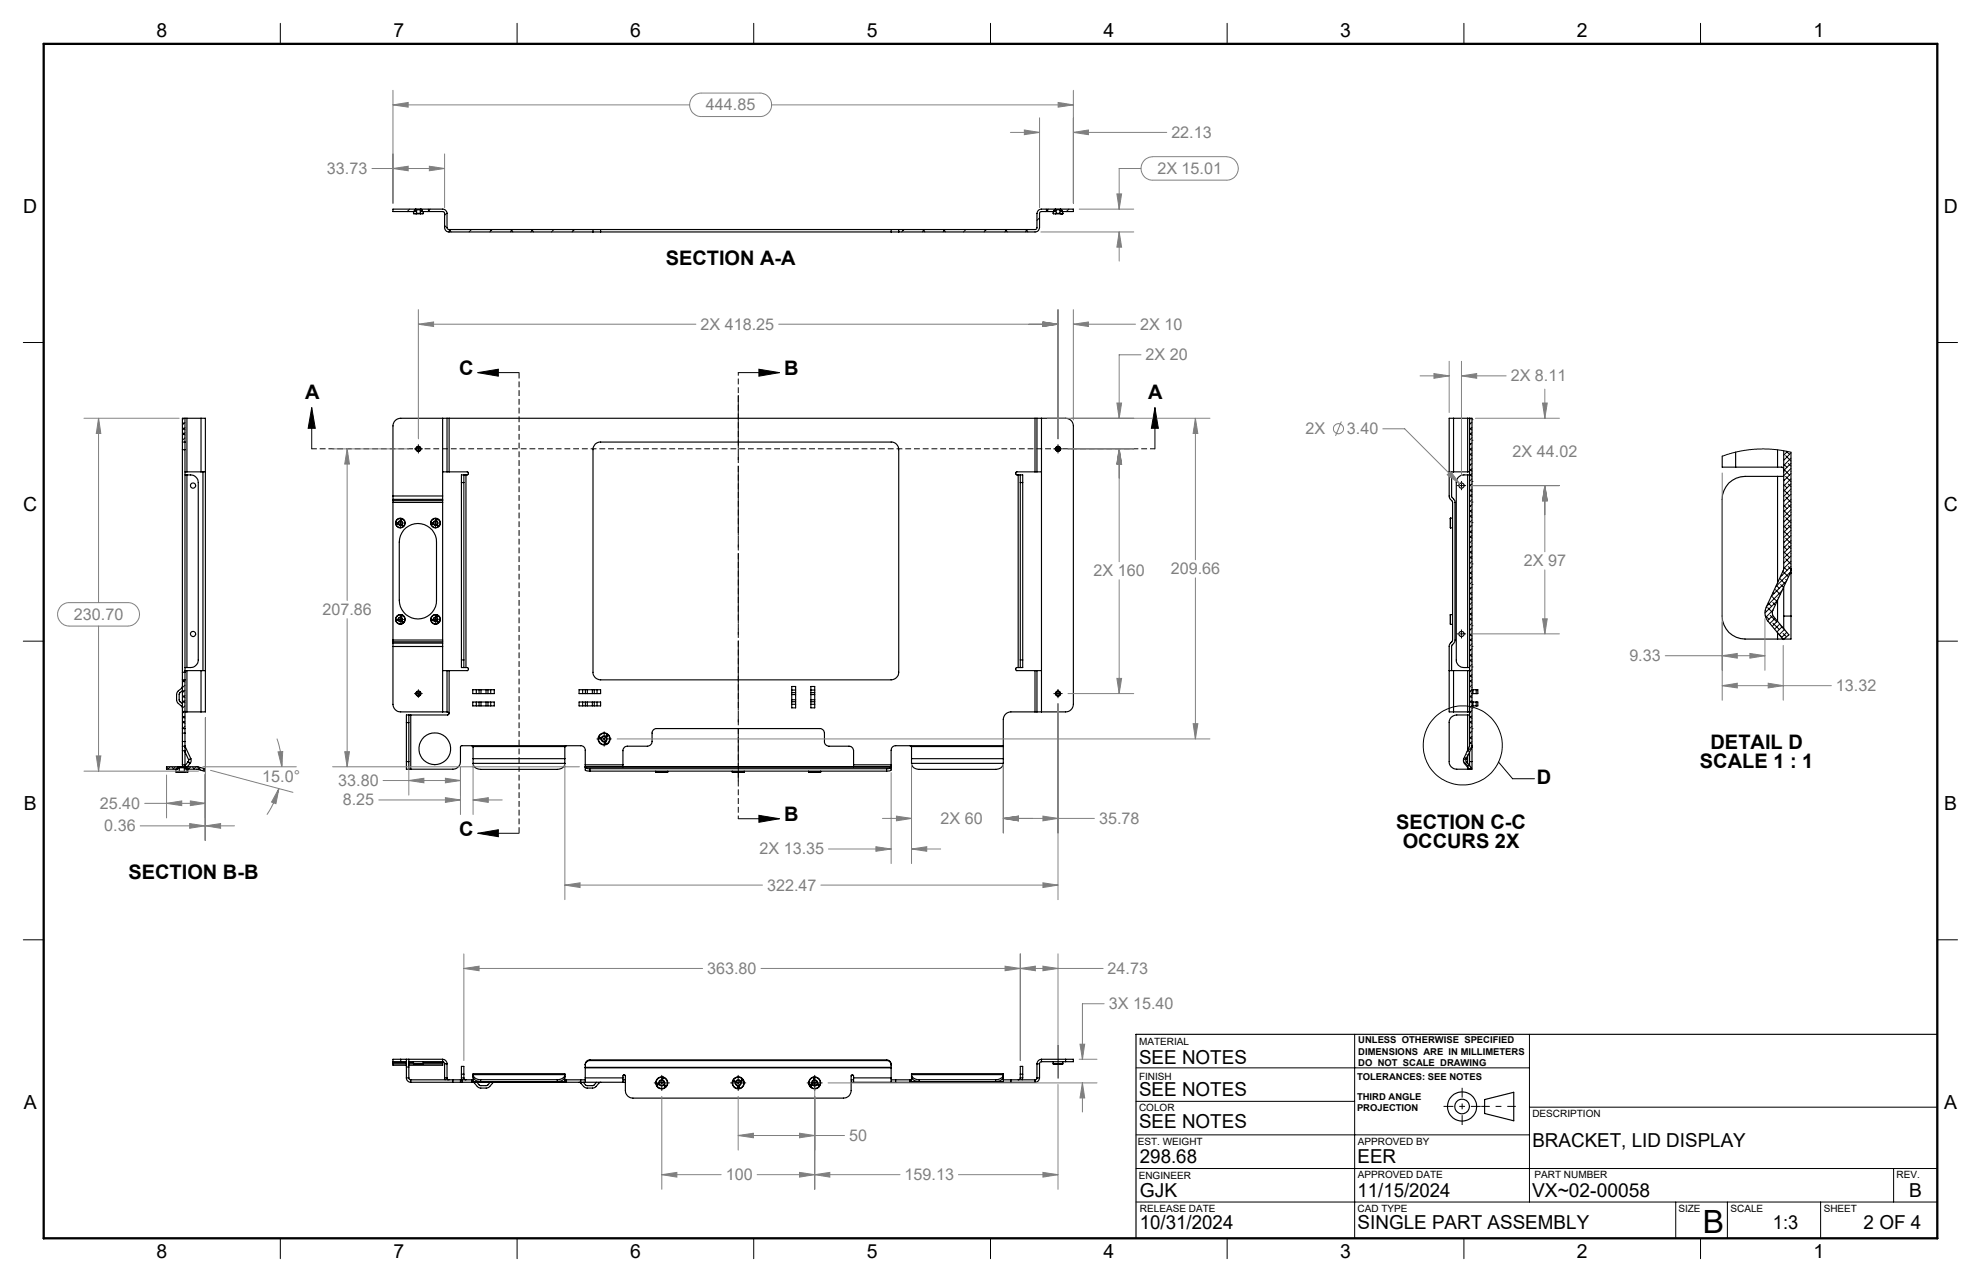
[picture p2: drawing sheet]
<svg xmlns="http://www.w3.org/2000/svg" width="432mm" height="279mm" viewBox="0 0 432 279" stroke-linecap="round" stroke-linejoin="round" font-family="sans-serif">
<g fill="none" stroke="#000" stroke-width=".25">
<path d="M85.7 45.6h4.9v.5h-4.9zM90.1 46.1l.1 .5h.5M90.6 45.6h1.2M90.7 46.6h1M90.7 45.6h1M90.7 45.6h-.2l-.2 .5M90.7 45.6l.1 .1M90.8 46.5h.8M90.8 45.7h.8M90.8 46.5l-.1 .1M90.8 45.7v.8M91.6 46.5l.1 .1"/>
<path d="M91.6 45.7v.8M91.7 45.6h.2l.2 .5M91.7 45.6l-.1 .1M91.8 45.6h4.7a.96 .96 0 0 1 .9 .9v3.2l.4 .3h31.5M91.8 45.6v.5l5 .1 .1 .3v3.1a.96 .96 0 0 0 1 1h31.4M92.3 46.1l-.1 .5h-.5M129.3 50h1.6M129.3 50.6h1.6M129.3 50v.6M130.9 50v.6M130.9 50.6h63.3M130.9 50h63.3"/>
<path d="M194.2 50.6h1.7M194.2 50h1.7M194.2 50v.6M195.9 50v.6M229.6 46.1v.5h.5M230 45.6v.5l-3.3 .1-.1 3.4a.96 .96 0 0 1-1 1h-29.7M230 45.6h-3a1.03 1.03 0 0 0-1 .9v3.3l-.3 .2h-29.8M230 45.6h1.2M230.1 46.6h1M230.1 45.6h1M230.1 45.6h-.2l-.2 .5M230.1 45.6l.1 .1"/>
<path d="M230.2 46.5h.8M230.2 45.7h.8M230.2 46.5l-.1 .1M230.2 45.7v.8M231 46.5l.1 .1M231 45.7v.8M231.1 45.6h.2l.2 .5M231.1 45.6l-.1 .1M231.2 45.6h2.8v.5h-2.8zM231.4 46.6h.1M231.5 46.6h.1M231.7 46.1l-.1 .5h-.5"/>
<path d="M39.8 96.3v1.7M39.8 96.3h.5M39.8 98v48.5M39.8 98h.5M40.3 96.3v1.7M40.3 91.2h.4M40.3 91.2h-.5v5.1M40.3 91.2v5.1M40.3 98v48.5M40.7 91.2h3.1M40.7 91.2v11.6M43.8 91.2h1v64h-1"/>
<path d="M43.8 91.2v11.6M96.5 91.2h-9.2a1.69 1.69 0 0 0-1.6 1.6v15.3M96.5 91.2h.9M96.5 91.2v16.9M97.4 91.2h.5M97.4 91.2v11.6M97.9 91.2h127.7M97.9 91.2v11.6M129.7 96.8l.9-.5h63.6a1.63 1.63 0 0 1 1.7 1.7v48.5a1.69 1.69 0 0 1-1.7 1.7h-63.3a1.63 1.63 0 0 1-1.6-1.7v-48.8zM225.6 91.2h.4M225.6 91.2v11.6M226 91.2h1"/>
<path d="M226 91.2v11.6M227 91.2h5.3a1.69 1.69 0 0 1 1.7 1.6v60.7a1.69 1.69 0 0 1-1.7 1.7h-5.3M227 91.2v64M316.8 91.2h-.9v17.1l.7 1.1v30.2l-.7 1.1v14.5h.9M316.8 91.2h3.1M316.8 91.2v11.6M319.9 91.2h.4M319.9 91.2v11.6M320.3 91.2v71.5l-1.3 2.9 .1 .7 1.2 1.4 .4-.4-1.1-1.3-.1-.4 1.4-3.1M320.3 91.2h.6v71.3M375.4 99.4v2.4h2.9M378.3 98.5v3.3"/>
<path d="M387.5 98v3.8M388.8 98.2v25.8l-3.8 8.3a2.88 2.88 0 0 0 .4 3.1l3.3 4 1.2-1-3.3-4a1.38 1.38 0 0 1-.2-1.4l3.8-8.2 .2-.9M390.4 98.6v25.3M40.3 103.5h.4M40.3 102.8h.4M40.7 103.5a1.88 1.88 0 0 1 2.5 1.7v38.6a1.86 1.86 0 0 1-2.5 1.7M40.7 102.8h3.1M40.7 103.5v42M43.8 102.8h1M44.2 102.8v43.4M85.7 108.1v.7M85.7 109.1v.4"/>
<path d="M85.7 109.5h10.8M85.7 108.8v.3M85.7 109.5v30M85.7 108.1h10.8M85.7 108.8h10.8M85.7 109.1h10.8M86.4 114.2l.2-.1zM86.5 114.1h.1M87.5 113.2v.1M87.5 113.3h.1M87.6 113.2l-.1 .1M87.6 114.5l.1-.1 .2 .2-.2 .1 .1-.1z"/>
<path d="M87.7 114.6h.1M87.8 114.5l-.1 .1M88 115.5a4.1 4.1 0 0 1 4.5-1.2 4.1 4.1 0 0 1 2.6 3.8v12.7a4.1 4.1 0 0 1-4 4.1 4.1 4.1 0 0 1-4.1-4.1v-12.7a4.1 4.1 0 0 1 1-2.6zM94.1 114.1l.2-.1v.2l-.2 .1 .1-.2M94.1 114.1l.2 .1M94.3 114.1h-.2M95.1 113.2l.2 .1-.1-.1-.1 .2zM95.2 113.3h-.1M95.5 114.6l-.2-.1 .1-.1 .1 .2-.1 .1M96.5 102.8h.9M96.5 108.1v.7M96.5 109.1v.4"/>
<path d="M96.5 108.8v.3M96.5 109.5v30M97.4 102.8h.5M97.9 102.8l4.1 .1v.5l-.4 .1M100.6 105.2h.5M100.6 105.2v38.6M101.1 103.5h.5M101.1 103.5h-.5v1.7M101.1 103.5v1.7M101.1 105.2v38.6M101.6 103.5v42M221.9 103.5h.5"/>
<path d="M221.9 103.5v42M222.4 103.5h.5v1.7M222.4 103.5v1.7M222.4 105.2h.5M222.4 105.2v38.6M222.9 105.2v38.6M225.6 102.8h-4.1l-.1 .2v.4l.5 .1M225.6 102.8h.4M226 102.8h1M315.9 102.8h.9M316.2 112.9v2.1M316.2 115h.4"/>
<path d="M316.2 112.9h.4M316.4 102.8v5.4l.6 .7 .1 .5v30.2l-.1 .5-.6 .7v5.4M316.8 102.8h3.1M319.9 103.5h.4M319.9 103.5a1.88 1.88 0 0 0-2.5 1.7v38.6a1.63 1.63 0 0 0 1.7 1.7h.8M319.9 102.8h.4M319.9 103.5v42M378.3 101.8h9.2M387.5 101.8h.4a.71 .71 0 0 1 .8 .2 .71 .71 0 0 1 .1 .8M387.5 103.8h1.3M387.5 103.8h-7.1a4.9 4.9 0 0 0-5 5v25.5a4.9 4.9 0 0 0 5 5h7.1M387.5 103.8v23.2"/>
<path d="M85.7 139.5v.4M85.7 139.5h10.8M85.7 139.9v.3M85.7 139.9h10.8M86.6 135.1l-.1 .2 .1-.1M86.6 135l-.2 .1h.2M86.6 135.1l-.1 .1h.1M86.6 135h.1M86.6 135l-.1 .1M86.6 135.2h.1M87.5 134.3h.1M87.6 134.2l-.1 .1"/>
<path d="M87.6 135.5l.1-.1 .2 .2-.2 .1zM87.7 135.6h.1M87.8 135.6h-.1M87.8 135.5l-.1 .1M94.2 135.1l-.1 .2 .2-.1M94.3 135v.1M94.3 135l-.2 .1M94.3 135.2h.1M94.3 135.1h-.2M94.3 135.1l-.1 .1h.1M95.1 134.2l.2 .1-.2 .1zM95.2 134.2h.1"/>
<path d="M95.4 135.5h-.1l.1-.1 .1 .2h-.1M95.4 135.5h.1M95.4 135.5v.1M95.5 135.6h-.1M96.5 139.5v.4M96.5 139.9v.3M316.2 133.9v2.2M316.2 136.1h.4M316.2 133.9h.4M387.5 139.3h1.1M387.5 130.8v4.6M387.5 137.9v1.4"/>
<path d="M388.8 134.3v2.7M388.8 134.3h1.6M388.8 128v6.3M390.2 124.9h.2M390.4 123.9v1M390.4 134.3v5h-1.6M390.4 124.9v9.4M39.8 149.6l-.2 .4-.9 .7-.2 .6 .1 1.7 1.1 1 .1 .3M39.8 150.5l-.7 .7v1.5l.7 .7M39.8 158.8v1M39.8 146.5v1.7M39.8 158.8h.5"/>
<path d="M39.8 148.2h.5M39.8 148.2v10.6M39.8 159.8v1.8M39.8 159.8h.5M39.8 146.5h.5M40.3 158.8v1M40.3 146.5v1.7M40.3 145.5h.4M40.3 155.2h.4M40.3 146.2h.4M40.3 148.2v10.6M40.3 159.8v1.8"/>
<path d="M40.7 155.2h3.1M40.7 146.2h3.1M40.7 146.2v9M43.8 146.2h1M43.8 146.2v9M85.7 140.9v12.6a1.69 1.69 0 0 0 1.6 1.7h9.2M85.7 140.2v.7M85.7 140.9h10.8M85.7 140.2h10.8M88.6 157.5h.5M88.6 157.5v8.5M89.1 155.8h-.5v1.7"/>
<path d="M89.1 155.8v1.7M89.1 155.8h.4M89.1 157.5v8.5M89.5 155.8v11.8M96.5 155.2h.9M96.5 146.2h.9M96.5 140.2v.7M96.5 140.9v14.3M97.4 155.2l.4 .1 .1 .2M97.4 146.2h.5M97.4 146.2v9M97.9 155.5l-.3 .3h-8.1"/>
<path d="M97.9 146.2v9.3M100.6 143.8v1.7h.5M100.6 143.8h.5M101.1 145.5h.5M101.1 143.8v1.7M101.6 145.5l.4 .1v.5l-4.1 .1M103 150.3h4.7v.9h-4.7zM103 153h4.7v.8h-4.7zM103.8 150.3v.9M103.8 153v.8M104.4 150.3v.9M104.4 153v.8"/>
<path d="M104.8 150.3v.9M104.8 153v.8M105.9 150.3v.9M105.9 153v.8M106.4 150.3v.9M106.4 153v.8M107 150.3v.9M107 153v.8M126.2 150.3h4.7v.9h-4.7zM126.2 153h4.7v.8h-4.7zM127 150.3v.9M127 153v.8"/>
<path d="M127.6 150.3v.9M127.6 153v.8M128 150.3v.9M128 153v.8M129.1 150.3v.9M129.1 153v.8M129.5 150.3v.9M129.5 153v.8M130.1 150.3v.9M130.1 153v.8M172.6 149.6h.8v4.7h-.8zM172.6 153.5h.8"/>
<path d="M172.6 150.4h.8M172.6 152.9h.8M172.6 151h.8M172.6 152.5h.8M172.6 151.4h.8M176.7 149.6h.9v4.7h-.9zM176.7 153.5h.9M176.7 150.4h.9M176.7 152.9h.9M176.7 151h.9M176.7 152.5h.9M176.7 151.4h.9"/>
<path d="M221.9 145.5l-.5 .1v.4l.1 .2h4.1M221.9 145.5h.5M222.4 143.8v1.7M222.4 143.8h.5M222.9 143.8v1.7h-.5M225.6 155.2h-5.3a1.69 1.69 0 0 0-1.6 1.6v5.7M225.6 155.2h.4M225.6 146.2h.4M225.6 146.2v9M226 155.2h1M226 146.2h1M226 146.2v9"/>
<path d="M315.9 146.2h.9M316.8 155.2h3.1M316.8 146.2h3.1M316.8 146.2v9M319.9 145.5h.4M319.9 155.2h.4v.3M319.9 146.2h.4M319.9 155.8h.4M319.9 155.8h-2.4a1.63 1.63 0 0 0-1.6 1.7v8.5a1.63 1.63 0 0 0 1.6 1.6h2.4M319.9 146.2v9M319.9 155.8v7.7M320.9 150.3h.2"/>
<path d="M320.9 151.2h.2M320.9 153.8h.2M320.9 153h.2M321.1 151.2h.7M321.1 150.3h.7M321.1 153.8h.7M321.1 153h.7M321.1 150.3v.9M321.1 153v.8M321.8 150.3h.3v.9h-.3M321.8 153h.3v.8h-.3M321.8 150.3v.9"/>
<path d="M321.8 153v.8M36.3 167.1h2.4v.5h-2.4zM38.3 167.6v.6l.7 .1M38.6 168.3h.1M38.7 167.1h1.8M38.7 167.3l-.2 .3M38.7 167.2h.3M39 168.3h1.3M39 167.2h1.3M39 167.2l.1 .1M39.1 168.2h1.1M39.1 167.3h1.1"/>
<path d="M39.1 168.2l-.1 .1M39.1 167.3v.9M39.8 161.6v1M39.8 162.6v1M39.8 166.7l.1 .4M39.8 162.6h.5M39.8 166.7h.5M39.8 163.6v3.1M39.8 161.6h.5M39.8 163.6h.5M40.2 168.2l.1 .1M40.2 167.3v.9"/>
<path d="M40.3 161.6v1M40.3 162.6v1M40.3 166.7l.1 .2 .3 .2M40.3 162.5l.1 .3M40.3 167.2l-.1 .1M40.3 167.2h.2M40.3 163.6v3.1M40.3 163.9l.8 1.7M40.3 162.8h.1M40.4 162.8l1.2 2.5M40.5 167.1h2.6l1.6 .4-.2 .6-1.5-.5h-2.5zM40.5 167.4h.2v.2"/>
<path d="M41 167.6v.6l-.7 .1M41 166.1l-.6 .7M41 166.1l.4 .3M41 166l.5 .4M41 166v.1M41.1 165.6l-.1 .4M41.4 166.4l-.6 .7M41.5 166.4h-.1M41.6 165.3l.1 .6-.2 .5M41.6 165.3l-.5 .3M88.6 166v1.6h.5M88.6 166h.5"/>
<path d="M89.1 166v1.6M89.1 167.6h.4M102.8 162.5l.3 .2M103.1 162.7v2.6M103.1 162.7h20.1M103.1 165.3v1.1M103.1 166.4a1.45 1.45 0 0 0 1.7 1.3h16.7a1.47 1.47 0 0 0 1.6-1.3M103.1 165.3h20M103.1 166.4h20M123.1 165.3v1.1M123.2 162.7l-.1 2.6M123.5 162.5l-.3 .2"/>
<path d="M127.6 166.7v-3.2a.96 .96 0 0 0-1-1h-26l-.2 .3v3.2a1.69 1.69 0 0 1-1.7 1.6h-9.2M127.6 167.3l1 .2M127.6 167.1v.8l1 .2M127.6 167.1h.1M127.6 166.7v.4M127.6 166.7h8.2M127.6 167.1h66.6M128.6 167.5h64.7M128.6 167.5v.6M128.6 168.1h64.7M130.7 160.9h.1M130.7 160.8h.2"/>
<path d="M130.9 160.8l-.2-.1 .1 .2h-.2h.2M130.9 160.8l-.1 .1M131.9 162h.1zM132 161.9h-.2l.2-.1 .1 .2h-.2M132.3 160.3l.1 .1-.1-.2-.1 .2 .1-.1M132.3 160.3h.1M135.8 166.7v-3.1a.96 .96 0 0 1 1-1h4.3a1.09 1.09 0 0 0 1-1v-1.8a.96 .96 0 0 1 1-1h35.6a1.02 1.02 0 0 1 1 1v1.8a1.02 1.02 0 0 0 1 1h4.3a1.02 1.02 0 0 1 1.1 1v3.1M135.8 166.7v.4M142.9 168.2h2.7M142.9 168.1v.1M145.6 168.1v.1M159.6 168.2h2.6"/>
<path d="M159.6 168.1v.1M162.2 168.1v.1M176.2 168.2h2.7M176.2 168.1v.1M178.9 168.1v.1M186.1 166.7v.4M186.1 166.7h8.1M193.3 167.5v.6M194.2 167.3l-.9 .2M194.2 167.1v.8l-.9 .2M194.2 167.1h.1M194.2 166.7v.4"/>
<path d="M198.4 162.5l.2 .2M198.6 162.7l.1 2.6M198.6 162.7h20.1M198.7 165.3v1.1M198.7 166.4a1.45 1.45 0 0 0 1.6 1.3h16.7a1.47 1.47 0 0 0 1.7-1.3M198.7 165.3h20M198.7 166.4h20M218.7 162.5h-23.5a.96 .96 0 0 0-1 1v3.2M218.7 165.3v1.1M218.7 162.5v.2M218.7 162.7v2.6M319.9 164.8v1.6"/>
<path d="M319.9 167.2v.4M320.3 166v.9M320.3 166h.6M320.3 163.9v2.1M320.8 162.8h.1M320.9 162.5v.3M320.9 166v1.6h-1M320.9 162.8v3.2M85.7 231.4h1.6M85.7 231.4v.2M85.7 231.8v.4h2.9M85.7 231.6v.2"/>
<path d="M85.7 231.8h2.9M85.7 231.6h2.9M87.3 230.9h-1.6v.5M87.3 230.9h9.2M87.3 231.4h1.3M87.3 230.9v.5M88.6 230.9v1.7M88.6 234.9a.96 .96 0 0 0 .9 1M88.6 232.6v2.3M88.6 234.9h.5M88.6 232.6h.5M89.1 230.9v1.7"/>
<path d="M89.1 234.9l.2 .4h.2M89.1 232.6v2.3M89.1 231.8h1M89.1 231.4h7.4M89.1 231.6h1M89.5 235.3v.6M89.5 235.3h9.2M89.5 235.9h9.2M90.1 231.8h2.2M90.1 231.4v.4M92.3 231.4v.4M92.3 231.8h4.2"/>
<path d="M92.3 231.6h4.2M96.5 230.9a.96 .96 0 0 1 .9 .9M96.5 231.4l.3 .2 .1 .2M96.5 231.4v.2M96.5 231.8v.4h-7.4M96.5 230.9v.5M96.5 231.6v.2M96.9 234.9l.1 .4M96.9 234.9h.5M96.9 231.8v3.1M96.9 231.8h.5M97.4 234.9l.1 .3"/>
<path d="M97.4 231.8v3.1M97.5 235.2l.4 .1M97.5 235.2v.1M98.7 235.9h1.7M98.7 235.3h1.7M98.7 235.3v.6M100.4 235.9h.3M100.4 235.3h.3M100.4 235.3v.6M100.6 234.1v-1.7h.5v1.7M100.6 234.9l.1 .4M100.6 234.1v.8"/>
<path d="M100.6 234.9h.5M100.6 234.1h.5M100.7 235.3h2.1M100.7 235.9h25.9M100.7 235.3v.6M101.1 234.9l.1 .3 .4 .1M101.1 234.1v.8M102.8 235.3v.6l.3-.1M102.8 235.6h.3M103 235.9l.4 .1 .8 .9 .5 .2h1.6l1.1-1.1 .4-.1M103.1 234.2a1.5 1.5 0 0 0 1.7 1.1M103.1 234.6a1.48 1.48 0 0 0 1.7 1.1"/>
<path d="M103.1 234.2v-.2h20v.2M103.1 235.8h.1M103.1 235.2l-.3 .1M103.1 234.2v1.6M103.1 234.2h20M103.1 235.8h20M104 235.9l.7 .7h1.5l.6-.7M104.8 235.3h16.7M104.8 235.3v.4M104.8 235.7h16.7M121.5 235.3v.4M123.1 234.2a1.5 1.5 0 0 1-1.6 1.1"/>
<path d="M123.1 234.6a1.48 1.48 0 0 1-1.6 1.1M123.1 235.8h.1M123.1 235.2l.4 .1M123.1 235.6h.4M123.1 234.2v1.6M123.5 235.3v.6l-.4-.1M123.5 235.3h3.1M126.2 235.9l.3 .1 1 1 .4 .1h1.6l1.1-1.1 .4-.1M126.6 235.9h1M126.6 235.3h1M126.6 235.3v.6M127.1 235.9l.8 .7h1.5l.6-.7"/>
<path d="M127.6 232.6v.1M127.6 234.9v1M127.6 232.7v2.2M127.6 234.9h8.2M127.6 232.7h66.6M127.6 232.6h66.6M127.6 235.9h8.2M128.6 231.1a1.03 1.03 0 0 0-1 1M128.6 231a1.03 1.03 0 0 0-1 1v.6M128.6 231v.1M128.6 231h64.7M128.6 231.1h64.7"/>
<path d="M135.8 234.9v-.4a.27 .27 0 0 1 .2-.3 .27 .27 0 0 1 .3 .3v3.2a1.63 1.63 0 0 0 1.7 1.6h45.8a1.63 1.63 0 0 0 1.7-1.6v-3.2a.27 .27 0 0 1 .3-.3 .27 .27 0 0 1 .3 .3v.4M135.8 234.9v1M135.8 235.9h.5M135.8 235.3h.5M143.3 236.4h.2zM143.4 236.1v.1M143.4 236.1l-.2 .1 .2 .1M143.4 236.2l-.1 .1M143.7 235.9h1.1M144.4 234.9l.1 .1-.1 .2zM144.4 235.1h.1M144.9 236.6v-.1l.1 .2"/>
<path d="M144.9 236.5l.2 .1-.1 .2-.2-.2zM145 236.6l-.1 .1M160 235.5h.1M160 235.5v.1M160.1 235.7l-.1-.2-.1 .1 .2 .1M160.4 235.9h1M160.9 236.8v.3M160.9 237.1l.1-.2v.2M160.9 236.8l.1 .2M160.9 236.8v.2M161 236.8l.1 .3zM161.5 235.5l.2-.2 .1 .2-.1-.1-.1 .2z"/>
<path d="M161.6 235.5l.1 .1M161.6 235.4v.1M161.6 235.4l.1 .1M176.6 236.5l.2-.1-.1 .1h.2l-.1 .1h.2l-.2 .1v-.2zM176.9 236.5l.1 .1M177 236.1h.6M177.1 235.9h1M177.4 234.9h.1M177.4 234.9v.3l.1-.1M177.4 235l.1 .1M177.5 235.1h.1M177.5 234.9l.1 .2"/>
<path d="M177.5 235v.1M177.6 235.9v.2M177.6 236.1v.4M178.4 236.5h.1M178.5 236.4l-.1 .1 .2-.1-.2-.1-.1 .2M185.5 235.9h.6M185.5 235.3h.6M186.1 234.9v1M186.1 234.9h8.1M186.1 235.9h8.1M193.3 231.1a.96 .96 0 0 1 .9 1M193.3 231a.96 .96 0 0 1 .9 1v.6"/>
<path d="M193.3 231v.1M194.2 232.6v.1M194.2 234.9v1M194.2 235.9h1M194.2 235.3h1M194.2 232.7v2.2M195.2 235.3h3.2M195.2 235.9h23.5M195.2 235.3v.6M198.4 235.3v.6l.3-.1M198.4 235.6h.3M198.7 234.2a1.5 1.5 0 0 0 1.6 1.1"/>
<path d="M198.7 234.6a1.48 1.48 0 0 0 1.6 1.1M198.7 234.2v-.2h20v.2M198.7 235.8h.1M198.7 235.2l-.3 .1M198.7 234.2v1.6M198.7 234.2h20M198.7 235.8h20M200.3 235.3h16.7M200.3 235.3v.4M200.3 235.7h16.7M217 235.3v.4M218.7 234.2a1.5 1.5 0 0 1-1.7 1.1"/>
<path d="M218.7 234.6a1.48 1.48 0 0 1-1.7 1.1M218.7 235.8v.1M218.7 235.9h1.6M218.7 235.3h1.6M218.7 234.2v1.6M220.3 235.3h5.3M220.3 235.9h5.3M220.3 235.3v.6M222.4 234.1v-1.7h.5v1.7M222.4 234.9l-.2 .4h-.3M222.4 234.1v.8M222.4 234.9h.5"/>
<path d="M222.4 234.1h.5M222.9 234.9l-.1 .4M222.9 234.1v.8M225.6 235.3v.6M226 234.9l-.1 .3-.3 .1M226 231.8v3.1M226 234.9h.6M226 231.8h.6M226.6 234.9a.96 .96 0 0 1-1 1M226.6 231.8v3.1M227 230.9a1.03 1.03 0 0 0-1 .9M227 231.4l-.3 .1-.1 .3"/>
<path d="M227 230.9v.5M227 230.9h5.3M227 231.4h5.3M229.6 231.8h2.1M229.6 231.4v.4M231.7 231.4v.4M232.3 230.9h1.7v.5h-1.7M232.3 230.9v.5M323.6 239.6l6.4-1.5v6.2l-6.4-1.6zM422.3 225.4h-174.7v44.5"/>
<circle cx="91.2" cy="97.8" r=".4"/>
<circle cx="91.2" cy="97.8" r=".51"/>
<circle cx="91.2" cy="97.8" r=".56"/>
<circle cx="230.6" cy="97.8" r=".51"/>
<circle cx="230.6" cy="97.8" r=".56"/>
<circle cx="230.6" cy="97.8" r=".42"/>
<circle cx="42.1" cy="105.8" r=".57"/>
<circle cx="87.3" cy="114" r="1.06"/>
<circle cx="87.3" cy="114" r=".49"/>
<circle cx="87.3" cy="114" r=".99"/>
<circle cx="87.3" cy="114" r=".42"/>
<circle cx="94.9" cy="114" r="1.06"/>
<circle cx="94.9" cy="114" r=".49"/>
<circle cx="94.9" cy="114" r=".99"/>
<circle cx="94.9" cy="114" r=".42"/>
<circle cx="318.6" cy="105.8" r=".56"/>
<circle cx="42.1" cy="138.2" r=".56"/>
<circle cx="87.3" cy="135" r="1.06"/>
<circle cx="87.3" cy="135" r=".41"/>
<circle cx="87.3" cy="135" r=".49"/>
<circle cx="87.3" cy="135" r=".99"/>
<circle cx="94.9" cy="135" r="1.06"/>
<circle cx="94.9" cy="135" r=".41"/>
<circle cx="94.9" cy="135" r=".49"/>
<circle cx="94.9" cy="135" r=".99"/>
<circle cx="318.6" cy="138.2" r=".55"/>
<circle cx="91.2" cy="151.2" r=".5"/>
<circle cx="91.2" cy="151.2" r=".56"/>
<circle cx="91.2" cy="151.2" r=".41"/>
<circle cx="230.6" cy="151.2" r=".5"/>
<circle cx="230.6" cy="151.2" r=".56"/>
<circle cx="230.6" cy="151.2" r=".4"/>
<circle cx="94.8" cy="163.2" r="3.5"/>
<circle cx="131.7" cy="161" r=".67"/>
<circle cx="131.7" cy="161" r=".54"/>
<circle cx="131.7" cy="161.1" r="1.32"/>
<circle cx="131.7" cy="161" r="1.23"/>
<circle cx="144.2" cy="236" r="1.22"/>
<circle cx="144.2" cy="236" r=".67"/>
<circle cx="144.3" cy="236" r=".54"/>
<circle cx="144.3" cy="236" r="1.31"/>
<circle cx="160.9" cy="236" r=".67"/>
<circle cx="160.9" cy="236" r=".55"/>
<circle cx="160.9" cy="236" r="1.31"/>
<circle cx="160.9" cy="236" r="1.23"/>
<circle cx="177.6" cy="236" r=".67"/>
<circle cx="177.6" cy="236" r="1.23"/>
<circle cx="177.6" cy="236" r=".53"/>
<circle cx="177.6" cy="236" r="1.31"/>
<circle cx="318.7" cy="241.1" r="3.2"/>
<circle cx="318.7" cy="241.2" r="1.6"/>
</g>
<g fill="none" stroke="#000" stroke-width=".22">
<path d="M61.1 5.1v4.5M112.7 5.1v4.5M164.3 5.1v4.5M215.9 5.1v4.5M267.5 5.1v4.5M319.1 5.1v4.5M370.7 5.1v4.5M89.3 45.6l-.5 .5M93.3 45.6l.3 .2M93.8 45.6l-.6 .5M96.9 49.1l.5 .6M97.4 46.4l-.5 .5"/>
<path d="M97.8 50l.6 .6M98.3 50l-.5 .6M102.8 50l-.6 .6M106.8 50l.2 .3M107.3 50l-.5 .6M111.3 50l.5 .6M111.8 50l-.6 .6M115.8 50l.5 .6M116.2 50l-.5 .6M120.7 50l-.5 .6M124.7 50l.3 .3M125.2 50l-.5 .6"/>
<path d="M129.2 50l.1 .1M129.3 50.5l-.1 .1M196.6 50l.2 .3M197.1 50l-.6 .6M201.1 50l.5 .6M201.6 50l-.6 .6M205.6 50l.5 .6M206.1 50l-.6 .6M210.5 50l-.5 .6M214.6 50l.2 .3M215 50l-.5 .6M219 50l.6 .6"/>
<path d="M219.5 50l-.5 .6M223.5 50l.5 .6M224 50l-.5 .6M226.6 47.5l-.6 .5M228 45.6l.6 .5M228.5 45.6l-.6 .5M233 45.6l-.6 .5M5.1 74.6h4.4M422.3 74.6h4.4M39.8 93.1l.5 .6M39.8 92l.3 .3M39.8 94.3l.5 .5"/>
<path d="M40.1 91.2l-.3 .3M40.3 92.1l-.5 .5M40.3 93.2l-.5 .5M40.3 94.3l-.5 .6M40.3 95.4l-.5 .6M67.9 88.8l.8 4.5h-1.5zM67.9 88.8v9M90.3 97.8h.2M90.9 97.8h.6M91.2 96.9v.3M91.2 97.5v.7M91.2 98.5v.2"/>
<path d="M91.9 97.8h.2M104.1 81.2l4.5-.7v1.5zM104.1 81.2h9M160.9 81.2h9M165.4 80.5l4.5 .7-4.5 .8zM229.7 97.8h.2M230.3 97.8h.7M230.6 96.9v.3M230.6 97.5v.7M230.6 98.5v.2M231.3 97.8h.2M251.7 88.8l.8 4.5h-1.5z"/>
<path d="M251.7 88.8v9M320.3 98.8l.6 .5M320.3 97.7l.6 .5M320.3 96.6l.3 .2M320.3 94.3l.6 .6M320.3 93.2l.6 .5M320.3 92.1l.3 .2M320.6 91.2l-.3 .2M320.9 96h.1M320.9 91.5h.1M320.9 92l-.6 .5M320.9 93.1l-.6 .6"/>
<path d="M320.9 94.3l-.6 .5M320.9 95.4l-.6 .5M320.9 96.5l-.6 .5M320.9 97.6l-.6 .6M320.9 98.7l-.6 .6M320.9 99.9l-.6 .5M389.2 99.3l1.2 1.2M389.4 98.4l.7 .6M389.6 98.4l-.8 .8M390.4 98.6l-3.4-.6-4-.1-3.7 .4-3.9 1.1M390.4 98.7l-1.6 1.6M390.4 99.8l-1.6 1.7"/>
<path d="M86.2 114h.4M86.9 114h.7M87.3 113v.3M87.3 113.7v.6M87.3 114.7v.3M87.9 114h.4M93.9 114h.4M94.6 114h.7M94.9 113v.3M94.9 113.7v.6M94.9 114.7v.3M95.6 114h.4"/>
<path d="M317.6 105.8h.3M318.2 105.8h.7M318.6 104.9v.3M318.6 105.5v.7M318.6 106.5v.3M319.2 105.8h.3M320.3 119l.3 .2M320.3 116.8l.6 .5M320.3 115.6l.6 .6M320.3 114.5l.3 .3M320.3 112.3l.6 .5M320.3 111.2l.6 .5"/>
<path d="M320.3 110l.3 .3M320.3 107.8l.6 .5M320.3 106.6l.6 .6M320.3 105.6l.3 .2M320.3 103.3l.6 .5M320.3 102.2l.6 .5M320.3 101l.3 .3M320.9 113.9h.1M320.9 109.4h.1M320.9 105h.1M320.9 101l-.6 .5M320.9 102.1l-.6 .6"/>
<path d="M320.9 103.2l-.6 .6M320.9 104.4l-.6 .5M320.9 105.5l-.6 .5M320.9 106.6l-.6 .5M320.9 107.7l-.6 .6M320.9 108.9l-.6 .5M320.9 110l-.6 .5M320.9 111.1l-.6 .5M320.9 112.2l-.6 .5M320.9 113.3l-.6 .6M320.9 114.5l-.6 .5M320.9 115.6l-.6 .5"/>
<path d="M320.9 116.7l-.6 .5M320.9 117.8l-.6 .6M320.9 119l-.6 .5M320.9 100.4v.1M320.9 118.4h.1M388.8 119.1l.7 .7M388.8 118l.1 .1M388.8 115.7l1.3 1.3M388.8 114.6l.7 .7M388.8 113.5l.1 .1M388.8 111.2l1.3 1.3M388.8 110.1l.7 .7"/>
<path d="M388.8 109l.1 .1M388.8 106.8l1.3 1.2M388.8 105.6l.7 .7M388.8 104.5l.1 .2M388.8 102.2l1.3 1.3M388.8 101.1l.7 .7M388.8 100l.1 .2M389.2 117.3l1.2 1.1M389.2 112.8l1.2 1.1M389.2 108.3l1.2 1.2M389.2 103.8l1.2 1.2M389.8 119l.6 .6"/>
<path d="M389.8 114.5l.6 .6M389.8 110l.6 .6M389.8 105.5l.6 .6M389.8 101l.6 .6M390.3 116.2h.1M390.3 111.7h.1M390.3 107.2h.1M390.3 102.7h.1M390.4 101l-1.6 1.6M390.4 102.1l-1.6 1.6M390.4 103.2l-1.6 1.6M390.4 104.4l-1.6 1.5"/>
<path d="M390.4 105.4l-1.6 1.7M390.4 106.6l-1.6 1.6M390.4 107.7l-1.6 1.6M390.4 108.8l-1.6 1.6M390.4 110l-1.6 1.5M390.4 111.1l-1.6 1.6M390.4 112.2l-1.6 1.6M390.4 113.3l-1.6 1.6M390.4 114.4l-1.6 1.6M390.4 115.6l-1.6 1.6M390.4 116.7l-1.6 1.6M390.4 117.8l-1.6 1.6"/>
<path d="M390.4 118.9l-1.6 1.6M5.1 139.7h4.4M86.2 135h.4M86.9 135h.7M87.3 133.9v.4M87.3 134.7v.6M87.3 135.7v.3M87.9 135h.4M93.9 135h.4M94.6 135h.7M94.9 133.9v.4M94.9 134.7v.6"/>
<path d="M94.9 135.7v.3M95.6 135h.4M317.6 138.1h.3M318.2 138.1h.7M318.6 137.3v.2M318.6 137.8v.7M318.6 138.9v.2M319.2 138.1h.3M320.3 139.2l.6 .5M320.3 138.1l.6 .5M320.3 137l.3 .2M320.3 134.7l.6 .6"/>
<path d="M320.3 133.6l.6 .5M320.3 132.5l.3 .2M320.3 130.2l.6 .6M320.3 129.1l.6 .5M320.3 128l.3 .2M320.3 125.7l.6 .6M320.3 124.6l.6 .6M320.3 123.5l.3 .3M320.3 121.2l.6 .6M320.3 120.1l.6 .6M320.9 136.4h.1M320.9 127.4h.1"/>
<path d="M320.9 122.9h.1M320.9 120.1l-.6 .5M320.9 121.2l-.6 .5M320.9 122.3l-.6 .6M320.9 123.4l-.6 .6M320.9 124.6l-.6 .5M320.9 125.7l-.6 .5M320.9 126.8l-.6 .6M320.9 128l-.6 .5M320.9 129l-.6 .6M320.9 130.2l-.6 .5M320.9 131.3l-.6 .5"/>
<path d="M320.9 132.4l-.6 .6M320.9 133.6l-.6 .5M320.9 134.7l-.6 .5M320.9 135.8l-.6 .5M320.9 136.9l-.6 .5M320.9 138l-.6 .6M320.9 139.2l-.6 .5M320.9 131.9h.1M384.8 134.2l.8 .8M384.8 133l.2 .3M385.3 132.4l1 1.1M385.4 131.4l.8 .8"/>
<path d="M385.9 134.1l1.4 1.4M386.1 129.9l1.2 1.1M386.4 134.1l-1.1 1.2M386.4 135.8l1.4 1.4M386.4 131.3l.6 .6M386.5 133l-1.6 1.5M386.5 129.1l.2 .3M386.9 134.8l-1.1 1.1M387 128.5l1.1 1.1M387.2 127.6l.6 .6M387.4 135.4l-1.1 1.1M387.5 130.8l-2.8 2.8"/>
<path d="M387.6 130.2l.1 .1M387.8 138.3l.6 .6M387.9 126l1 1.1M387.9 136l-1.1 1.1M388.1 136.3l.9 1M388.1 127.4l.7 .6M388.3 125.3l.1 .1M388.4 128.8l-3.3 3.3M388.4 136.6l-1.1 1.1M388.7 138l.7 .8M388.7 124.6l1.1 1.1M388.8 123.6l.7 .7"/>
<path d="M388.8 122.4l.1 .2M388.8 120.2l1.3 1.3M389 137.2l-1.2 1.1M389.2 126.3l.3 .2M389.2 121.8l1.2 1.1M389.4 126.6l-3.3 3.4M389.5 137.8l-1.2 1.2M389.8 123.5l.6 .5M390.3 124.6l-3.2 3.2M390.3 120.7h.1M390.4 120.1l-1.6 1.5M390.4 121.2l-1.6 1.6"/>
<path d="M390.4 122.3l-1.6 1.6M390.4 123.4l-2.3 2.4M422.3 139.7h4.4M39.8 156l.5 .5M39.8 154.9l.3 .3M39.8 151.5l.5 .5M39.8 150.4l.3 .3M39.8 157.1l.5 .6M39.8 152.6l.5 .6M39.8 148.2l.5 .5M40.3 148.2l-.5 .5M40.3 149.3l-.5 .6"/>
<path d="M40.3 150.4l-.5 .6M40.3 151.6l-.5 .5M40.3 152.7l-.5 .5M40.3 153.8l-.5 .5M40.3 154.9l-.5 .6M40.3 156.1l-.5 .5M40.3 157.2l-.5 .5M40.3 158.3l-.5 .5M90.3 151.2h.2M90.9 151.2h.6M91.2 150.3v.2M91.2 150.8v.7"/>
<path d="M91.2 151.8v.2M91.9 151.2h.1M131.7 159.5v.9M229.7 151.2h.2M230.3 151.2h.7M230.6 150.2v.3M230.6 150.8v.7M230.6 151.8v.3M231.3 151.2h.2M320.3 159.4l.3 .3M320.3 157.2l.6 .5M320.3 156.1l.6 .5"/>
<path d="M320.3 154.9l.3 .3M320.3 152.7l.6 .5M320.3 151.6l.6 .5M320.3 150.4l.3 .3M320.3 148.2l.6 .5M320.3 147.1l.6 .5M320.3 145.9l.3 .3M320.3 143.7l.6 .6M320.3 142.6l.6 .5M320.3 141.5l.3 .2M320.9 158.8h.1M320.9 154.3h.1"/>
<path d="M320.9 145.3h.1M320.9 140.9h.1M320.9 140.3l-.6 .5M320.9 141.4l-.6 .5M320.9 142.5l-.6 .6M320.9 143.7l-.6 .5M320.9 144.8l-.6 .5M320.9 145.9l-.6 .5M320.9 147l-.6 .6M320.9 148.1l-.6 .6M320.9 149.3l-.6 .5M320.9 150.4l-.6 .5"/>
<path d="M320.9 151.5l-.6 .5M320.9 152.6l-.6 .6M320.9 153.7l-.6 .6M320.9 154.9l-.6 .5M320.9 156l-.6 .5M320.9 157.1l-.6 .6M320.9 158.3l-.6 .5M320.9 159.3l-.6 .6M320.9 149.8v.1M36.3 167.1l.4 .4M37.1 167.1l-.5 .5M37.4 167.1l.6 .5"/>
<path d="M38.2 167.1l-.5 .5M38.7 167.3h.1M40.8 167.1l.4 .4M41 167.7l-.6 .6M41.6 167.1l-.5 .5M41.9 167.1l.5 .5M42.7 167.1l-.5 .5M43.1 167.3l.7 .6M43.7 167.3l-.4 .4M44.6 167.5l-.5 .5M130.1 161h.9M131.3 161h.7"/>
<path d="M131.7 160.7v.7M131.7 161.7v.9M132.4 161h.8M160.9 178.4h9M165.4 177.7l4.5 .7-4.5 .8zM319 165.9l1 1.1M319.2 165l.2 .3M319.7 166.1l-.4 .4M319.7 164.4l.3 .3M319.9 164.9l-.9 .8M319.9 163.5l.4 .4M320.2 166.8l-.4 .3"/>
<path d="M320.3 161.7l.6 .5M320.3 160.5l.6 .6M320.8 162.8l-1 1M320.9 160.5l-.6 .5M320.9 161.6l-.6 .5M326.6 166.1l3.1 3.6h4.8M104.1 181.6l4.5-.8v1.6zM104.1 181.6h9M5.1 204.8h4.4M422.3 204.8h4.4M142.6 236h1M143.9 236h.7"/>
<path d="M144.3 234.4v.9M144.3 235.7v.6M144.3 236.7v1M144.9 236h1M159.2 236h1M160.6 236h.7M160.9 234.4v.9M160.9 235.7v.6M160.9 236.7v1M161.6 236h1M175.9 236h1M177.2 236h.7"/>
<path d="M177.6 234.4v.9M177.6 235.7v.6M177.6 236.7v1M178.3 236h.9M247.6 232.7h85.8M295.3 225.4v44.5M333.4 225.4v36.6M247.6 254.7h174.7M247.6 247.3h85.8M247.6 240h47.7M333.4 241.3h88.9M412.7 254.7v7.3"/>
<path d="M61.1 269.9v4.4M112.7 269.9v4.4M164.3 269.9v4.4M215.9 269.9v4.4M247.6 262h174.7M267.5 269.9v4.4M319.1 269.9v4.4M365.3 262v7.9M370.7 269.9v4.4M376.5 262v7.9M396.8 262v7.9"/>
<circle cx="318.8" cy="162.5" r="8.6"/>
</g>
<g fill="none" stroke="#808080" stroke-width=".22">
<path d="M85.7 19.7v24.6M234 19.7v24.6M81.1 36.7h15.8M85.7 36.7l3.3-.5v1zM85.7 22.9l3.3-.6v1.1zM85.7 22.9h64.6M93.6 36.2l3.3 .5-3.3 .5zM96.9 33.5v11.8M151 21.1a2.41 2.41 0 0 1 1.9-.8h12.7a2.56 2.56 0 0 1 2.6 2.5 2.56 2.56 0 0 1-2.6 2.6h-12.7a2.55 2.55 0 0 1-2.4-1.5 2.55 2.55 0 0 1 .5-2.8zM168.2 22.9h65.8M220.2 28.9h6.4M223.3 28.3l3.3 .6-3.3 .5z"/>
<path d="M226.6 25.7v19.6M230.6 22.3l3.4 .6-3.4 .5zM234 28.9l3.2-.6v1.1zM234 28.9h20.3M248.7 36.7h-4.8v8.9M249.4 35l1-.7 .9-.2h16a2.56 2.56 0 0 1 2.6 2.6 2.56 2.56 0 0 1-2.6 2.6h-16a2.55 2.55 0 0 1-2.4-1.6 2.55 2.55 0 0 1 .5-2.7zM226.9 50.6h20.2M235.2 45.6h11.9M243.5 42.3h1l-.6 3.3zM243.9 50.6l.6 3.3h-1zM243.9 50.6v6.3M91.2 70.7l3.3-.5v1z"/>
<path d="M91.2 70.7h60.5M91.2 67.5v28.1M169.7 70.7h60.9M227.3 70.2l3.3 .5-3.3 .5zM230.6 67.5v28.1M234 70.7l3.2-.5v1zM234 67.5v24M234 70.7h13.5M248.7 77.3h-4.8v13.9M315.9 78.7v11.2M318.6 78.7v24.9M18.3 91.2h20.8"/>
<path d="M21.5 91.2l.5 3.3h-1zM21.5 91.2v40.1M72.5 97.8h16.5M75.7 97.8l.5 3.3h-1.1zM75.7 97.8v33.1M228.3 91.2h35.4M232.8 97.8h14.3M243.5 87.8h1l-.6 3.4zM243.9 97.8l.6 3.3h-1zM243.9 97.8v24.6M260.6 91.2l.5 3.3h-1zM260.6 91.2v30.8"/>
<path d="M292.4 91.9l-1.3 3.1M301.4 93.5h4.8l12 11.9M309.5 81.9h6.4M312.6 81.4l3.3 .5-3.3 .5zM318.6 81.9l3.3-.5v1zM318.6 81.9h9.7M321.6 91.2h18.3M336.2 87.8h1.1l-.6 3.4zM336.7 84.8v6.4M315.5 103.5l.7-.8 2 2.7zM320.7 105.8h19.2M336.7 105.8l.6 3.3h-1.1z"/>
<path d="M336.7 105.8v14.5M375.4 103.1v49.5M13.4 131.9a2.41 2.41 0 0 1 1.7-.6h12.8a2.56 2.56 0 0 1 2.5 2.6 2.56 2.56 0 0 1-2.5 2.6h-12.8a2.58 2.58 0 0 1-2.4-1.7 2.58 2.58 0 0 1 .7-2.9zM21.5 136.5v31.6M75.7 134.8v32.3M243.9 126.4v24.8M260.6 125.9v35.1M320.7 138.1h19.2M336.2 134.9h1.1l-.6 3.2zM336.7 124.2v13.9M384.7 134.8v11.3M44.8 156.4v26.8"/>
<path d="M230.6 153.4v42.7M232.8 151.2h14.3M243.5 147.8h1l-.6 3.4zM260.1 157.7h1l-.5 3.3zM363 142.9h21.7M375.4 142.9l3.3-.5v1zM375.4 149.4l3.3-.5v1zM375.4 149.4h23.8M381.4 142.4l3.3 .5-3.3 .5zM385.4 148.9l3.3 .5-3.3 .5zM388.7 140.7v11.9M18.3 168.1h25"/>
<path d="M21 164.7h1l-.5 3.4zM30.6 180h14.1M31.5 175.1h13.3M36.3 175.1l3.3-.5v1zM36.3 168.9v9.4M41.3 179.5l3.4 .5-3.4 .5zM41.5 174.6l3.3 .5-3.3 .5zM44.2 167.1h20.4M44.7 168.8v14.4M44.8 180l3.3-.5v1zM44.8 180h6.3M45.9 167.9l18 4.8"/>
<path d="M60.4 161a17.2 17.2 0 0 1 1 6.1M60.6 163.9l1-.1-.2 3.3zM60.8 171.9l-.7 3.3-.9-.4zM60.8 171.9a18.8 18.8 0 0 1-2.6 5.7M72.5 167.1h53.8M75.1 163.8h1.1l-.5 3.3zM82.5 174.3h17.9M83.5 170.1h16.9M89.1 170.1l3.3-.5v1zM89.1 167.3v6M97.1 173.8l3.3 .5-3.3 .6zM97.1 169.6l3.3 .5-3.3 .5z"/>
<path d="M100.4 167.3v10.2M103.1 174.3l3.3-.5v1.1zM103.1 166.6v10.9M103.1 174.3h6.4M123.1 166.6v29.5M134.5 161h129.2M192.3 178.4h6.4M194.2 168.4v19.8M195.4 177.9l3.3 .5-3.3 .5zM198.7 166.6v21.6M218.7 178.4l3.3-.5v1zM218.7 166.6v14.9"/>
<path d="M218.7 178.4h19.8M227.3 177.9l3.3 .5-3.3 .5zM123.1 192.9l3.3-.5v1zM123.1 192.9h43.1M178.9 192.9h51.7M180.6 185h13.6M190.9 184.5l3.3 .5-3.3 .5zM198.7 185l3.3-.5v1zM198.7 185h6.3M227.3 192.4l3.3 .5-3.3 .5zM101.1 211.1l3.3-.5v1zM101.1 207.9v23.2"/>
<path d="M101.1 211.1h52M165.9 211.1h74.6M219.1 210.6l3.3 .5-3.3 .5zM222.4 211.1l3.3-.5v1zM222.4 207.9v23.2M227.3 210.6l3.3 .5-3.3 .5zM230.6 207.9v22.6M240.7 218.8h-4.8v12.1M144.3 238.9v20.3M160.9 238.9v11.7M177.6 237.3v21.9M180.5 236h58.6"/>
<path d="M230.6 236.4v22.8M235.2 230.9h3.9M235.4 227.6h1l-.5 3.3zM235.9 236l.5 3.3h-1zM235.9 236v6.4M144.3 256l3.2-.5v1zM144.3 256h12.9M160.9 247.5l3.3-.5v1zM160.9 247.5h23.2M165 256h31.2M174.3 247l3.3 .5-3.3 .5zM174.3 255.5l3.3 .5-3.3 .5z"/>
<path d="M177.6 256l3.3-.5v1zM208.9 256h21.7M227.3 255.5l3.3 .5-3.3 .5z"/>
<circle cx="291.7" cy="93.4" r="1.09"/>
</g>
<path d="M230.6 235.1v-3.3M230.6 231.8v-.8M230.6 227.8v3.2" fill="none" stroke="#000" stroke-width=".22" stroke-dasharray="15.2 1.3 1.3 1.3" stroke-linecap="butt"/>
<path d="M160.9 170.3v-84.2" fill="none" stroke="#000" stroke-width=".22" stroke-dasharray="15.2 1.3 1.3 1.3" stroke-dashoffset="3.6" stroke-linecap="butt"/>
<path d="M251.8 97.8h-183.8" fill="none" stroke="#000" stroke-width=".22" stroke-dasharray="1.3 .6" stroke-dashoffset=".2" stroke-linecap="butt"/>
<path d="M160.9 81.2v97.2" fill="none" stroke="#000" stroke-width=".22" stroke-dasharray="1.3 .6" stroke-dashoffset=".6" stroke-linecap="butt"/>
<path d="M113.1 81.2v100.4" fill="none" stroke="#000" stroke-width=".22" stroke-dasharray="1.3 .6" stroke-linecap="butt"/>
<path d="M330.4 241.1h-7.5" fill="none" stroke="#000" stroke-width=".22" stroke-dasharray="15.2 1.3 1.3 1.3" stroke-dashoffset="13.4" stroke-linecap="butt"/>
<path d="M318.7 237.1v8.1M314.7 241.1h8.1" fill="none" stroke="#000" stroke-width=".22" stroke-dasharray="15.2 1.3 1.3 1.3" stroke-dashoffset="13.1" stroke-linecap="butt"/>
<path d="M9.5 9.6h412.8v260.3h-412.8z" fill="none" stroke="#000" stroke-width=".5"/>
<g fill="#000">
<path d="M165.4 80.5l4.5 .7-4.5 .8zM165.4 177.7l4.5 .7-4.5 .8zM104.1 81.2l4.5-.7v1.5zM104.1 181.6l4.5-.8v1.6z"/>
<path d="M251.7 88.8l.8 4.5h-1.5zM67.9 88.8l.8 4.5h-1.5z"/>
</g>
<path d="M234 70.7l3.2-.5v1zM227.3 70.2l3.3 .5-3.3 .5zM243.5 87.8h1l-.6 3.4zM243.9 97.8l.6 3.3h-1zM243.9 97.8l.6 3.3h-1zM243.5 147.8h1l-.6 3.4zM227.3 70.2l3.3 .5-3.3 .5zM91.2 70.7l3.3-.5v1zM218.7 178.4l3.3-.5v1zM195.4 177.9l3.3 .5-3.3 .5zM75.1 163.8h1.1l-.5 3.3zM75.7 97.8l.5 3.3h-1.1zM227.3 177.9l3.3 .5-3.3 .5zM218.7 178.4l3.3-.5v1zM227.3 192.4l3.3 .5-3.3 .5zM123.1 192.9l3.3-.5v1zM103.1 174.3l3.3-.5v1.1zM97.1 173.8l3.3 .5-3.3 .6zM198.7 185l3.3-.5v1zM190.9 184.5l3.3 .5-3.3 .5zM260.1 157.7h1l-.5 3.3zM260.6 91.2l.5 3.3h-1zM97.1 169.6l3.3 .5-3.3 .5zM89.1 170.1l3.3-.5v1zM160.9 247.5l3.3-.5v1zM174.3 247l3.3 .5-3.3 .5zM174.3 255.5l3.3 .5-3.3 .5zM144.3 256l3.2-.5v1zM227.3 255.5l3.3 .5-3.3 .5zM177.6 256l3.3-.5v1zM235.4 227.6h1l-.5 3.3zM235.9 236l.5 3.3h-1zM219.1 210.6l3.3 .5-3.3 .5zM101.1 211.1l3.3-.5v1zM227.3 210.6l3.3 .5-3.3 .5zM222.4 211.1l3.3-.5v1zM243.9 50.6l.6 3.3h-1zM243.5 42.3h1l-.6 3.3zM93.6 36.2l3.3 .5-3.3 .5zM85.7 36.7l3.3-.5v1zM223.3 28.3l3.3 .6-3.3 .5zM234 28.9l3.2-.6v1.1zM230.6 22.3l3.4 .6-3.4 .5zM85.7 22.9l3.3-.6v1.1zM60.8 171.9l-.7 3.3-.9-.4zM60.6 163.9l1-.1-.2 3.3zM41.3 179.5l3.4 .5-3.4 .5zM44.8 180l3.3-.5v1zM41.5 174.6l3.3 .5-3.3 .5zM36.3 175.1l3.3-.5v1zM21.5 91.2l.5 3.3h-1zM21 164.7h1l-.5 3.4zM312.6 81.4l3.3 .5-3.3 .5zM318.6 81.9l3.3-.5v1zM336.2 87.8h1.1l-.6 3.4zM336.7 105.8l.6 3.3h-1.1zM336.7 105.8l.6 3.3h-1.1zM336.2 134.9h1.1l-.6 3.2zM316.2 102.7l-.7 .8 2.7 1.9zM375.4 142.9l3.3-.5v1zM381.4 142.4l3.3 .5-3.3 .5zM385.4 148.9l3.3 .5-3.3 .5zM375.4 149.4l3.3-.5v1z" fill="#808080"/>
<text font-size="7" x="371.2" y="268.7">B</text>
<g font-size="4.4">
<text x="145.1" y="57.7">SECTION A-A</text>
<text x="100.1" y="81.8">C</text>
<text x="170.9" y="81.8">B</text>
<text x="66.5" y="86.9">A</text>
<text x="250.3" y="86.9">A</text>
<text x="370.5" y="167.3">SCALE 1 : 1</text>
<text x="372.9" y="163.1">DETAIL D</text>
<text x="335" y="170.8">D</text>
<text x="170.9" y="179">B</text>
<text x="100.1" y="182.2">C</text>
<text x="304.3" y="180.7">SECTION C-C</text>
<text x="305.7" y="184.9">OCCURS 2X</text>
<text x="28" y="191.5">SECTION B-B</text>
</g>
<g font-size="4.2">
<text x="34.1" y="8.1">8</text>
<text x="85.7" y="8.1">7</text>
<text x="137.3" y="8.1">6</text>
<text x="188.9" y="8.1">5</text>
<text x="240.5" y="8.1">4</text>
<text x="292.1" y="8.1">3</text>
<text x="343.7" y="8.1">2</text>
<text x="395.3" y="8.1">1</text>
<text x="5.1" y="46.4">D</text>
<text x="423.7" y="46.4">D</text>
<text x="5.1" y="111.4">C</text>
<text x="423.7" y="111.4">C</text>
<text x="5.2" y="176.5">B</text>
<text x="423.8" y="176.5">B</text>
<text x="248.3" y="232">SEE NOTES</text>
<text x="248.3" y="238.9">SEE NOTES</text>
<text x="5.2" y="241.6">A</text>
<text x="248.3" y="245.9">SEE NOTES</text>
<text x="423.8" y="241.6">A</text>
<text x="334" y="249.9">BRACKET, LID DISPLAY</text>
<text x="248.5" y="253.4">298.68</text>
<text x="295.9" y="253.4">EER</text>
<text x="248.5" y="260.8">GJK</text>
<text x="295.9" y="260.8">11/15/2024</text>
<text x="334" y="260.8">VX~02-00058</text>
<text x="416.1" y="260.9">B</text>
<text x="248.5" y="267.9">10/31/2024</text>
<text x="295.9" y="267.9">SINGLE PART ASSEMBLY</text>
<text x="386.5" y="267.9">1:3</text>
<text x="406.2" y="267.9">2 OF 4</text>
<text x="34.1" y="274.2">8</text>
<text x="85.7" y="274.2">7</text>
<text x="137.3" y="274.2">6</text>
<text x="188.9" y="274.2">5</text>
<text x="240.5" y="274.2">4</text>
<text x="292.1" y="274.2">3</text>
<text x="343.7" y="274.2">2</text>
<text x="395.3" y="274.2">1</text>
</g>
<g font-size="3.5" fill="#808080">
<text x="153.9" y="24">444.85</text>
<text x="255.3" y="30">22.13</text>
<text x="71.3" y="37.9">33.73</text>
<text x="252.3" y="37.9">2X 15.01</text>
<text x="152.7" y="71.8">2X 418.25</text>
<text x="248.5" y="71.8">2X 10</text>
<text x="249.7" y="78.5">2X 20</text>
<text x="329.3" y="83.1">2X 8.11</text>
<text x="284.5" y="94.6">2X</text>
<text x="293.6" y="94.6">3.40</text>
<text x="329.7" y="99.5">2X 44.02</text>
<text x="238.4" y="125.6">2X 160</text>
<text x="255.2" y="125.1">209.66</text>
<text x="332.2" y="123.4">2X 97</text>
<text x="16.1" y="135">230.70</text>
<text x="70.3" y="134">207.86</text>
<text x="355.1" y="144.1">9.33</text>
<text x="400.2" y="150.6">13.32</text>
<text x="57.2" y="170.4">15.0°</text>
<text x="73.7" y="171.3">33.80</text>
<text x="21.8" y="176.2">25.40</text>
<text x="74.7" y="175.5">8.25</text>
<text x="205" y="179.5">2X 60</text>
<text x="239.6" y="179.5">35.78</text>
<text x="22.7" y="181.2">0.36</text>
<text x="165.5" y="186.2">2X 13.35</text>
<text x="167.2" y="194.1">322.47</text>
<text x="154.1" y="212.2">363.80</text>
<text x="241.4" y="212.2">24.73</text>
<text x="241.7" y="219.9">3X 15.40</text>
<text x="185.1" y="248.6">50</text>
<text x="158.2" y="257.2">100</text>
<text x="197.2" y="257.2">159.13</text>
</g>
<g font-size="2.2">
<text x="248.3" y="227.6">MATERIAL</text>
<text x="248.3" y="235.3">FINISH</text>
<text x="248.3" y="242.1">COLOR</text>
<text x="334" y="243.4">DESCRIPTION</text>
<text x="248" y="249.5">EST. WEIGHT</text>
<text x="296" y="249.5">APPROVED BY</text>
<text x="248.2" y="257">ENGINEER</text>
<text x="296" y="256.8">APPROVED DATE</text>
<text x="334.5" y="256.8">PART NUMBER</text>
<text x="413.4" y="256.8">REV.</text>
<text x="248.5" y="264">RELEASE DATE</text>
<text x="295.9" y="264">CAD TYPE</text>
<text x="365.8" y="264">SIZE</text>
<text x="377.2" y="264">SCALE</text>
<text x="397.5" y="264">SHEET</text>
</g>
<g font-size="2.1">
<text x="296.1" y="227.3">UNLESS OTHERWISE SPECIFIED</text>
<text x="296.1" y="229.8">DIMENSIONS ARE IN MILLIMETERS</text>
<text x="296.1" y="232.3">DO NOT SCALE DRAWING</text>
<text x="295.8" y="235.3">TOLERANCES: SEE NOTES</text>
<text x="295.8" y="239.6">THIRD ANGLE</text>
<text x="295.8" y="242.1">PROJECTION</text>
</g>
</svg>
